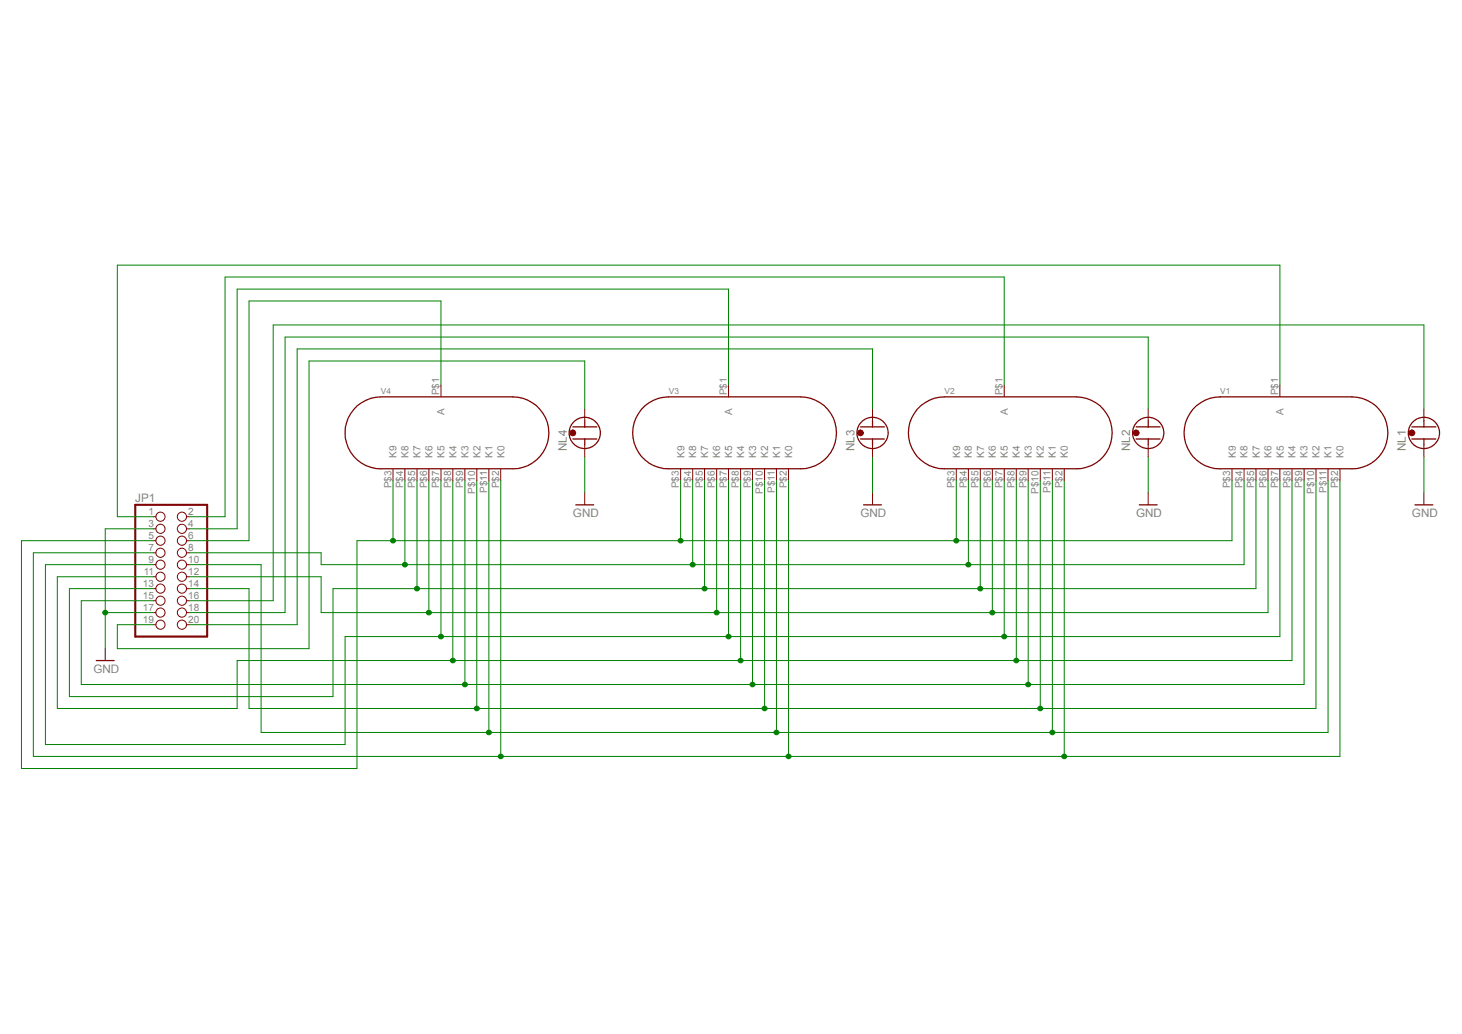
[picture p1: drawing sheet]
<svg xmlns="http://www.w3.org/2000/svg" width="297mm" height="210mm" viewBox="0 0 297 210" stroke-linecap="round" stroke-linejoin="round" font-family="sans-serif">
<g fill="none" stroke="#800000" stroke-width=".2">
<path d="M89.6 78.2v2.4M148 78.2v2.4M204 78.2v2.4M260 78.2v2.4M79.8 95.2v2.5M82.3 95.2v2.5M84.7 95.2v2.5M87.1 95.2v2.5M89.6 95.2v2.5M92 95.2v2.5M94.4 95.2v2.5M96.9 95.2v2.5"/>
<path d="M99.3 95.2v2.5M101.7 95.2v2.5M138.3 95.2v2.5M140.7 95.2v2.5M143.1 95.2v2.5M145.6 95.2v2.5M148 95.2v2.5M150.5 95.2v2.5M152.9 95.2v2.5M155.3 95.2v2.5M157.7 95.2v2.5M160.2 95.2v2.5"/>
<path d="M194.3 95.2v2.5M196.7 95.2v2.5M199.1 95.2v2.5M201.6 95.2v2.5M204 95.2v2.5M206.5 95.2v2.5M208.9 95.2v2.5M211.3 95.2v2.5M213.8 95.2v2.5M216.2 95.2v2.5M250.3 95.2v2.5M252.7 95.2v2.5"/>
<path d="M255.1 95.2v2.5M257.6 95.2v2.5M260 95.2v2.5M262.5 95.2v2.5M264.9 95.2v2.5M267.3 95.2v2.5M269.8 95.2v2.5M272.2 95.2v2.5M289.3 83.1v2.4M289.3 90.3v2.5M31.1 104.9h.6M31.1 107.4h.6"/>
<path d="M31.1 109.8h.6M31.1 112.3h.6M31.1 114.7h.6M31.1 117.1h.6M31.1 119.5h.6M37.9 104.9h.5M37.9 107.4h.5M37.9 109.8h.5M37.9 112.3h.5M37.9 114.7h.5M37.9 117.1h.5M37.9 119.5h.5"/>
<path d="M21.4 131.7v2.5M31.1 122h.6M31.1 124.4h.6M31.1 126.9h.6M37.9 122h.5M37.9 124.4h.5M37.9 126.9h.5"/>
<circle cx="32.6" cy="112.3" r=".93"/>
<circle cx="32.6" cy="117.1" r=".93"/>
<circle cx="32.6" cy="107.4" r=".93"/>
<circle cx="32.6" cy="109.8" r=".93"/>
<circle cx="32.6" cy="114.7" r=".93"/>
<circle cx="32.6" cy="119.6" r=".93"/>
<circle cx="32.6" cy="104.9" r=".93"/>
<circle cx="37" cy="112.3" r=".93"/>
<circle cx="37" cy="119.6" r=".93"/>
<circle cx="37" cy="107.4" r=".93"/>
<circle cx="37" cy="109.8" r=".93"/>
<circle cx="37" cy="114.7" r=".93"/>
<circle cx="37" cy="117.1" r=".93"/>
<circle cx="37" cy="104.9" r=".93"/>
<circle cx="32.6" cy="124.4" r=".93"/>
<circle cx="32.6" cy="126.9" r=".93"/>
<circle cx="32.6" cy="122" r=".93"/>
<circle cx="37" cy="126.9" r=".93"/>
<circle cx="37" cy="122" r=".93"/>
<circle cx="37" cy="124.4" r=".93"/>
</g>
<path d="M72.6 82.4a7.8 7.8 0 0 1 4.8-1.8h26.8a7.3 7.3 0 0 1 7.3 7.3 7.3 7.3 0 0 1-7.3 7.3h-26.8a7.3 7.3 0 0 1-6.9-4.7 7.3 7.3 0 0 1 2.1-8.1zM130.3 83.1a7.4 7.4 0 0 1 5.5-2.5h26.8a7.3 7.3 0 0 1 7.3 7.3 7.3 7.3 0 0 1-7.3 7.3h-26.8a7.3 7.3 0 0 1-6.6-4.2 7.3 7.3 0 0 1 1.1-7.9zM186.3 83.1a7.4 7.4 0 0 1 5.6-2.5h26.8a7.3 7.3 0 0 1 7.2 7.3 7.3 7.3 0 0 1-7.2 7.3h-26.8a7.3 7.3 0 0 1-6.7-4.2 7.3 7.3 0 0 1 1.1-7.9zM242.3 83.1a7.4 7.4 0 0 1 5.6-2.5h26.8a7.3 7.3 0 0 1 7.2 7.3 7.3 7.3 0 0 1-7.2 7.3h-26.8a7.3 7.3 0 0 1-6.7-4.2 7.3 7.3 0 0 1 1.1-7.9zM286.8 89.2h4.9M286.8 86.7h4.9M289.3 85.5v1.2M289.3 89.2v1.1M19.6 134.2h3.6" fill="none" stroke="#800000" stroke-width=".25"/>
<path d="M27.5 102.5h14.6v26.8h-14.6z" fill="none" stroke="#800000" stroke-width=".42"/>
<circle cx="286.8" cy="87.9" r=".61" fill="#800000"/>
<g fill="none" stroke="#800000" stroke-width=".2">
<path d="M233.3 83.1v2.4M233.3 90.3v2.5"/>
<circle cx="286.8" cy="87.9" r=".61"/>
</g>
<g fill="none" stroke="#800000" stroke-width=".25">
<path d="M230.8 89.2h4.9M230.8 86.7h4.9M233.3 85.5v1.2M233.3 89.2v1.1"/>
<circle cx="289.3" cy="87.9" r="3.2"/>
</g>
<circle cx="230.8" cy="87.9" r=".61" fill="#800000"/>
<g fill="none" stroke="#800000" stroke-width=".2">
<path d="M177.2 83.1v2.4M177.2 90.3v2.5"/>
<circle cx="230.8" cy="87.9" r=".61"/>
</g>
<g fill="none" stroke="#800000" stroke-width=".25">
<path d="M174.8 89.2h4.9M174.8 86.7h4.9M177.2 85.5v1.2M177.2 89.2v1.1"/>
<circle cx="233.3" cy="87.9" r="3.2"/>
</g>
<circle cx="174.8" cy="87.9" r=".61" fill="#800000"/>
<g fill="none" stroke="#800000" stroke-width=".2">
<path d="M118.8 83.1v2.4M118.8 90.3v2.5"/>
<circle cx="174.8" cy="87.9" r=".61"/>
</g>
<g fill="none" stroke="#800000" stroke-width=".25">
<path d="M116.4 89.2h4.8M116.4 86.7h4.8M118.8 85.5v1.2M118.8 89.2v1.1"/>
<circle cx="177.3" cy="87.9" r="3.2"/>
</g>
<path d="M115.9 87.5l.5-.2 .4 .2 .2 .4-.2 .4-.4 .2-.5-.2-.2-.4z" fill-rule="evenodd" fill="#800000"/>
<path d="M115.9 87.5l.5-.2 .4 .2 .2 .4-.2 .4-.4 .2-.5-.2-.2-.4zM118.8 100.1v2.4M177.2 100.1v2.4M233.3 100.1v2.4M289.3 100.1v2.4" fill="none" stroke="#800000" stroke-width=".2"/>
<g fill="none" stroke="#800000" stroke-width=".25">
<path d="M117 102.5h3.6M175.4 102.5h3.7M231.4 102.5h3.7M287.4 102.5h3.7"/>
<circle cx="118.8" cy="87.9" r="3.2"/>
</g>
<path d="M99.3 97.7v51.1h170.5v-51.1M157.7 97.7v51.1M213.8 97.7v51.1" fill="none" stroke="#008000" stroke-width=".2"/>
<circle cx="99.3" cy="148.8" r=".49" fill="#008000"/>
<circle cx="99.3" cy="148.8" r=".49" fill="none" stroke="#008000" stroke-width=".2"/>
<circle cx="157.8" cy="148.8" r=".49" fill="#008000"/>
<circle cx="157.8" cy="148.8" r=".49" fill="none" stroke="#008000" stroke-width=".2"/>
<circle cx="213.8" cy="148.8" r=".49" fill="#008000"/>
<g fill="none" stroke="#008000" stroke-width=".2">
<path d="M101.7 97.7v55.9h170.5v-55.9M160.2 97.7v55.9M216.2 97.7v55.9M38.4 114.7h14.6v34.1h46.3"/>
<circle cx="213.8" cy="148.8" r=".49"/>
</g>
<circle cx="101.7" cy="153.6" r=".49" fill="#008000"/>
<circle cx="101.7" cy="153.6" r=".49" fill="none" stroke="#008000" stroke-width=".2"/>
<circle cx="160.2" cy="153.6" r=".49" fill="#008000"/>
<circle cx="160.2" cy="153.6" r=".49" fill="none" stroke="#008000" stroke-width=".2"/>
<circle cx="216.2" cy="153.6" r=".49" fill="#008000"/>
<g fill="none" stroke="#008000" stroke-width=".2">
<path d="M96.9 97.7v46.2h170.4v-46.2M155.3 97.7v46.2M211.3 97.7v46.2M31.1 112.3h-24.3v41.3h94.9"/>
<circle cx="216.2" cy="153.6" r=".49"/>
</g>
<circle cx="211.3" cy="143.9" r=".49" fill="#008000"/>
<circle cx="211.3" cy="143.9" r=".49" fill="none" stroke="#008000" stroke-width=".2"/>
<circle cx="155.3" cy="143.9" r=".49" fill="#008000"/>
<circle cx="155.3" cy="143.9" r=".49" fill="none" stroke="#008000" stroke-width=".2"/>
<circle cx="96.9" cy="143.9" r=".49" fill="#008000"/>
<g fill="none" stroke="#008000" stroke-width=".2">
<path d="M94.4 97.7v41.3h170.5v-41.3M152.9 97.7v41.3M208.9 97.7v41.3M38.4 119.5h12.2v24.4h46.3"/>
<circle cx="96.9" cy="143.9" r=".49"/>
</g>
<circle cx="94.5" cy="139" r=".49" fill="#008000"/>
<circle cx="94.5" cy="139" r=".49" fill="none" stroke="#008000" stroke-width=".2"/>
<circle cx="152.9" cy="139" r=".49" fill="#008000"/>
<circle cx="152.9" cy="139" r=".49" fill="none" stroke="#008000" stroke-width=".2"/>
<circle cx="208.9" cy="139" r=".49" fill="#008000"/>
<g fill="none" stroke="#008000" stroke-width=".2">
<path d="M92 97.7v36.5h170.5v-36.5M150.5 97.7v36.5M206.5 97.7v36.5M31.1 122h-14.6v17h77.9"/>
<circle cx="208.9" cy="139" r=".49"/>
</g>
<circle cx="150.5" cy="134.2" r=".49" fill="#008000"/>
<circle cx="150.5" cy="134.2" r=".49" fill="none" stroke="#008000" stroke-width=".2"/>
<circle cx="206.5" cy="134.2" r=".49" fill="#008000"/>
<g fill="none" stroke="#008000" stroke-width=".2">
<path d="M11.6 117.1v26.8h36.6v-9.7h43.8"/>
<circle cx="206.5" cy="134.2" r=".49"/>
</g>
<circle cx="92" cy="134.2" r=".49" fill="#008000"/>
<g fill="none" stroke="#008000" stroke-width=".2">
<path d="M89.6 97.7v31.6h170.4v-31.6M148 97.7v31.6M204 97.7v31.6M11.6 117.1h19.5"/>
<circle cx="92" cy="134.2" r=".49"/>
</g>
<circle cx="89.6" cy="129.3" r=".49" fill="#008000"/>
<circle cx="89.6" cy="129.3" r=".49" fill="none" stroke="#008000" stroke-width=".2"/>
<circle cx="148" cy="129.3" r=".49" fill="#008000"/>
<circle cx="148" cy="129.3" r=".49" fill="none" stroke="#008000" stroke-width=".2"/>
<circle cx="204" cy="129.3" r=".49" fill="#008000"/>
<g fill="none" stroke="#008000" stroke-width=".2">
<path d="M87.1 97.7v26.7h170.5v-26.7M145.6 97.7v26.7M201.6 97.7v26.7M31.1 114.7h-21.9v36.5h60.9v-21.9h19.5"/>
<circle cx="204" cy="129.3" r=".49"/>
</g>
<circle cx="87.1" cy="124.4" r=".49" fill="#008000"/>
<circle cx="87.1" cy="124.4" r=".49" fill="none" stroke="#008000" stroke-width=".2"/>
<circle cx="145.6" cy="124.4" r=".49" fill="#008000"/>
<circle cx="145.6" cy="124.4" r=".49" fill="none" stroke="#008000" stroke-width=".2"/>
<circle cx="201.6" cy="124.4" r=".49" fill="#008000"/>
<g fill="none" stroke="#008000" stroke-width=".2">
<path d="M84.7 97.7v21.8M143.1 97.7v21.8M199.1 97.7v21.8M255.1 97.7v21.8h-187.5M38.4 117.1h26.8v7.3h21.9"/>
<circle cx="201.6" cy="124.4" r=".49"/>
</g>
<circle cx="84.7" cy="119.5" r=".49" fill="#008000"/>
<circle cx="84.7" cy="119.5" r=".49" fill="none" stroke="#008000" stroke-width=".2"/>
<circle cx="143.1" cy="119.5" r=".49" fill="#008000"/>
<circle cx="143.1" cy="119.5" r=".49" fill="none" stroke="#008000" stroke-width=".2"/>
<circle cx="199.2" cy="119.5" r=".49" fill="#008000"/>
<g fill="none" stroke="#008000" stroke-width=".2">
<path d="M82.3 97.7v17M140.7 97.7v17M196.7 97.7v17M252.7 97.7v17h-187.5M31.1 119.5h-17v22h53.5v-22"/>
<circle cx="199.2" cy="119.5" r=".49"/>
</g>
<circle cx="82.3" cy="114.7" r=".49" fill="#008000"/>
<circle cx="82.3" cy="114.7" r=".49" fill="none" stroke="#008000" stroke-width=".2"/>
<circle cx="140.7" cy="114.7" r=".49" fill="#008000"/>
<circle cx="140.7" cy="114.7" r=".49" fill="none" stroke="#008000" stroke-width=".2"/>
<circle cx="196.7" cy="114.7" r=".49" fill="#008000"/>
<g fill="none" stroke="#008000" stroke-width=".2">
<path d="M79.8 97.7v12.1M138.3 97.7v12.1M194.3 97.7v12.1M250.3 97.7v12.1h-177.8M38.4 112.3h26.8v2.4"/>
<circle cx="196.7" cy="114.7" r=".49"/>
</g>
<circle cx="79.9" cy="109.8" r=".49" fill="#008000"/>
<circle cx="79.9" cy="109.8" r=".49" fill="none" stroke="#008000" stroke-width=".2"/>
<circle cx="138.3" cy="109.8" r=".49" fill="#008000"/>
<circle cx="138.3" cy="109.8" r=".49" fill="none" stroke="#008000" stroke-width=".2"/>
<circle cx="194.3" cy="109.8" r=".49" fill="#008000"/>
<g fill="none" stroke="#008000" stroke-width=".2">
<path d="M260 78.2v-24.4h-236.2v51.1h7.3M118.8 92.8v7.3M177.2 92.8v7.3M233.3 92.8v7.3M289.3 92.8v7.3M31.1 109.8h-26.7v46.3h68.1v-46.3M31.1 107.4h-9.7v24.3M21.4 124.4h9.7"/>
<circle cx="194.3" cy="109.8" r=".49"/>
</g>
<circle cx="21.4" cy="124.4" r=".49" fill="#008000"/>
<g fill="none" stroke="#008000" stroke-width=".2">
<path d="M89.6 78.2v-17.1h-39v48.7h-12.2M148 78.2v-19.5h-99.8v48.7h-9.8M204 78.2v-21.9h-158.3v48.6h-7.3M118.8 83.1v-9.8h-56v58.4h-39v-4.8h7.3M177.2 83.1v-12.2h-116.8v56h-22M233.3 83.1v-14.6h-175.4v55.9h-19.5M289.3 83.1v-17.1h-233.8v56h-17.1"/>
<circle cx="21.4" cy="124.4" r=".49"/>
</g>
<g font-size="2.4" fill="#808080">
<text x="115.1" y="91.6" transform="rotate(-90 115.1 91.6)">NL4</text>
<text x="173.6" y="91.6" transform="rotate(-90 173.6 91.6)">NL3</text>
<text x="229.6" y="91.6" transform="rotate(-90 229.6 91.6)">NL2</text>
<text x="285.6" y="91.6" transform="rotate(-90 285.6 91.6)">NL1</text>
<text x="27.5" y="101.9">JP1</text>
<text x="116.4" y="104.9">GND</text>
<text x="174.8" y="104.9">GND</text>
<text x="230.8" y="104.9">GND</text>
<text x="286.8" y="104.9">GND</text>
<text x="19" y="136.6">GND</text>
</g>
<g font-size="2" fill="#808080">
<text x="89.2" y="80.3" transform="rotate(-90 89.2 80.3)">P$1</text>
<text x="147.7" y="80.3" transform="rotate(-90 147.7 80.3)">P$1</text>
<text x="203.7" y="80.3" transform="rotate(-90 203.7 80.3)">P$1</text>
<text x="259.7" y="80.3" transform="rotate(-90 259.7 80.3)">P$1</text>
<text x="90.3" y="84.2" transform="rotate(-90 90.3 84.2)">A</text>
<text x="148.7" y="84.2" transform="rotate(-90 148.7 84.2)">A</text>
<text x="204.7" y="84.2" transform="rotate(-90 204.7 84.2)">A</text>
<text x="260.7" y="84.2" transform="rotate(-90 260.7 84.2)">A</text>
<text x="80.6" y="93" transform="rotate(-90 80.6 93)">K9</text>
<text x="83" y="93" transform="rotate(-90 83 93)">K8</text>
<text x="85.4" y="93" transform="rotate(-90 85.4 93)">K7</text>
<text x="87.9" y="93" transform="rotate(-90 87.9 93)">K6</text>
<text x="90.3" y="93" transform="rotate(-90 90.3 93)">K5</text>
<text x="92.8" y="93" transform="rotate(-90 92.8 93)">K4</text>
<text x="95.2" y="93" transform="rotate(-90 95.2 93)">K3</text>
<text x="97.6" y="93" transform="rotate(-90 97.6 93)">K2</text>
<text x="100" y="93" transform="rotate(-90 100 93)">K1</text>
<text x="102.5" y="93" transform="rotate(-90 102.5 93)">K0</text>
<text x="139" y="93" transform="rotate(-90 139 93)">K9</text>
<text x="141.4" y="93" transform="rotate(-90 141.4 93)">K8</text>
<text x="143.9" y="93" transform="rotate(-90 143.9 93)">K7</text>
<text x="146.3" y="93" transform="rotate(-90 146.3 93)">K6</text>
<text x="148.8" y="93" transform="rotate(-90 148.8 93)">K5</text>
<text x="151.2" y="93" transform="rotate(-90 151.2 93)">K4</text>
<text x="153.6" y="93" transform="rotate(-90 153.6 93)">K3</text>
<text x="156" y="93" transform="rotate(-90 156 93)">K2</text>
<text x="158.5" y="93" transform="rotate(-90 158.5 93)">K1</text>
<text x="160.9" y="93" transform="rotate(-90 160.9 93)">K0</text>
<text x="195" y="93" transform="rotate(-90 195 93)">K9</text>
<text x="197.4" y="93" transform="rotate(-90 197.4 93)">K8</text>
<text x="199.9" y="93" transform="rotate(-90 199.9 93)">K7</text>
<text x="202.3" y="93" transform="rotate(-90 202.3 93)">K6</text>
<text x="204.8" y="93" transform="rotate(-90 204.8 93)">K5</text>
<text x="207.2" y="93" transform="rotate(-90 207.2 93)">K4</text>
<text x="209.6" y="93" transform="rotate(-90 209.6 93)">K3</text>
<text x="212" y="93" transform="rotate(-90 212 93)">K2</text>
<text x="214.5" y="93" transform="rotate(-90 214.5 93)">K1</text>
<text x="216.9" y="93" transform="rotate(-90 216.9 93)">K0</text>
<text x="251" y="93" transform="rotate(-90 251 93)">K9</text>
<text x="253.4" y="93" transform="rotate(-90 253.4 93)">K8</text>
<text x="255.9" y="93" transform="rotate(-90 255.9 93)">K7</text>
<text x="258.3" y="93" transform="rotate(-90 258.3 93)">K6</text>
<text x="260.8" y="93" transform="rotate(-90 260.8 93)">K5</text>
<text x="263.2" y="93" transform="rotate(-90 263.2 93)">K4</text>
<text x="265.6" y="93" transform="rotate(-90 265.6 93)">K3</text>
<text x="268.1" y="93" transform="rotate(-90 268.1 93)">K2</text>
<text x="270.5" y="93" transform="rotate(-90 270.5 93)">K1</text>
<text x="272.9" y="93" transform="rotate(-90 272.9 93)">K0</text>
<text x="79.5" y="99.2" transform="rotate(-90 79.5 99.2)">P$3</text>
<text x="81.9" y="99.2" transform="rotate(-90 81.9 99.2)">P$4</text>
<text x="84.4" y="99.2" transform="rotate(-90 84.4 99.2)">P$5</text>
<text x="86.8" y="99.2" transform="rotate(-90 86.8 99.2)">P$6</text>
<text x="89.2" y="99.2" transform="rotate(-90 89.2 99.2)">P$7</text>
<text x="91.7" y="99.2" transform="rotate(-90 91.7 99.2)">P$8</text>
<text x="94.1" y="99.2" transform="rotate(-90 94.1 99.2)">P$9</text>
<text x="96.5" y="100.3" transform="rotate(-90 96.5 100.3)">P$10</text>
<text x="99" y="100.2" transform="rotate(-90 99 100.2)">P$11</text>
<text x="101.4" y="99.2" transform="rotate(-90 101.4 99.2)">P$2</text>
<text x="137.9" y="99.2" transform="rotate(-90 137.9 99.2)">P$3</text>
<text x="140.4" y="99.2" transform="rotate(-90 140.4 99.2)">P$4</text>
<text x="142.8" y="99.2" transform="rotate(-90 142.8 99.2)">P$5</text>
<text x="145.2" y="99.2" transform="rotate(-90 145.2 99.2)">P$6</text>
<text x="147.7" y="99.2" transform="rotate(-90 147.7 99.2)">P$7</text>
<text x="150.1" y="99.2" transform="rotate(-90 150.1 99.2)">P$8</text>
<text x="152.5" y="99.2" transform="rotate(-90 152.5 99.2)">P$9</text>
<text x="155" y="100.3" transform="rotate(-90 155 100.3)">P$10</text>
<text x="157.4" y="100.2" transform="rotate(-90 157.4 100.2)">P$11</text>
<text x="159.9" y="99.2" transform="rotate(-90 159.9 99.2)">P$2</text>
<text x="193.9" y="99.2" transform="rotate(-90 193.9 99.2)">P$3</text>
<text x="196.4" y="99.2" transform="rotate(-90 196.4 99.2)">P$4</text>
<text x="198.8" y="99.2" transform="rotate(-90 198.8 99.2)">P$5</text>
<text x="201.3" y="99.2" transform="rotate(-90 201.3 99.2)">P$6</text>
<text x="203.7" y="99.2" transform="rotate(-90 203.7 99.2)">P$7</text>
<text x="206.1" y="99.2" transform="rotate(-90 206.1 99.2)">P$8</text>
<text x="208.5" y="99.2" transform="rotate(-90 208.5 99.2)">P$9</text>
<text x="211" y="100.3" transform="rotate(-90 211 100.3)">P$10</text>
<text x="213.4" y="100.2" transform="rotate(-90 213.4 100.2)">P$11</text>
<text x="215.9" y="99.2" transform="rotate(-90 215.9 99.2)">P$2</text>
<text x="249.9" y="99.2" transform="rotate(-90 249.9 99.2)">P$3</text>
<text x="252.4" y="99.2" transform="rotate(-90 252.4 99.2)">P$4</text>
<text x="254.8" y="99.2" transform="rotate(-90 254.8 99.2)">P$5</text>
<text x="257.3" y="99.2" transform="rotate(-90 257.3 99.2)">P$6</text>
<text x="259.7" y="99.2" transform="rotate(-90 259.7 99.2)">P$7</text>
<text x="262.1" y="99.2" transform="rotate(-90 262.1 99.2)">P$8</text>
<text x="264.5" y="99.2" transform="rotate(-90 264.5 99.2)">P$9</text>
<text x="267" y="100.3" transform="rotate(-90 267 100.3)">P$10</text>
<text x="269.5" y="100.2" transform="rotate(-90 269.5 100.2)">P$11</text>
<text x="271.9" y="99.2" transform="rotate(-90 271.9 99.2)">P$2</text>
<text x="30.2" y="104.6">1</text>
<text x="30.2" y="107.1">3</text>
<text x="38.2" y="104.6">2</text>
<text x="38.2" y="107.1">4</text>
<text x="30.2" y="109.5">5</text>
<text x="30.2" y="111.9">7</text>
<text x="38.2" y="109.5">6</text>
<text x="38.2" y="111.9">8</text>
<text x="29" y="119.2">13</text>
<text x="29.2" y="116.8">11</text>
<text x="30.2" y="114.3">9</text>
<text x="38.2" y="116.8">12</text>
<text x="38.2" y="119.2">14</text>
<text x="38.2" y="114.3">10</text>
<text x="29" y="121.7">15</text>
<text x="29" y="124.1">17</text>
<text x="38.2" y="121.7">16</text>
<text x="38.2" y="124.1">18</text>
<text x="29" y="126.5">19</text>
<text x="38.2" y="126.5">20</text>
</g>
<g font-size="1.7" fill="#808080">
<text x="77.4" y="80">V4</text>
<text x="135.8" y="80">V3</text>
<text x="191.9" y="80">V2</text>
<text x="247.9" y="80">V1</text>
</g>
</svg>
